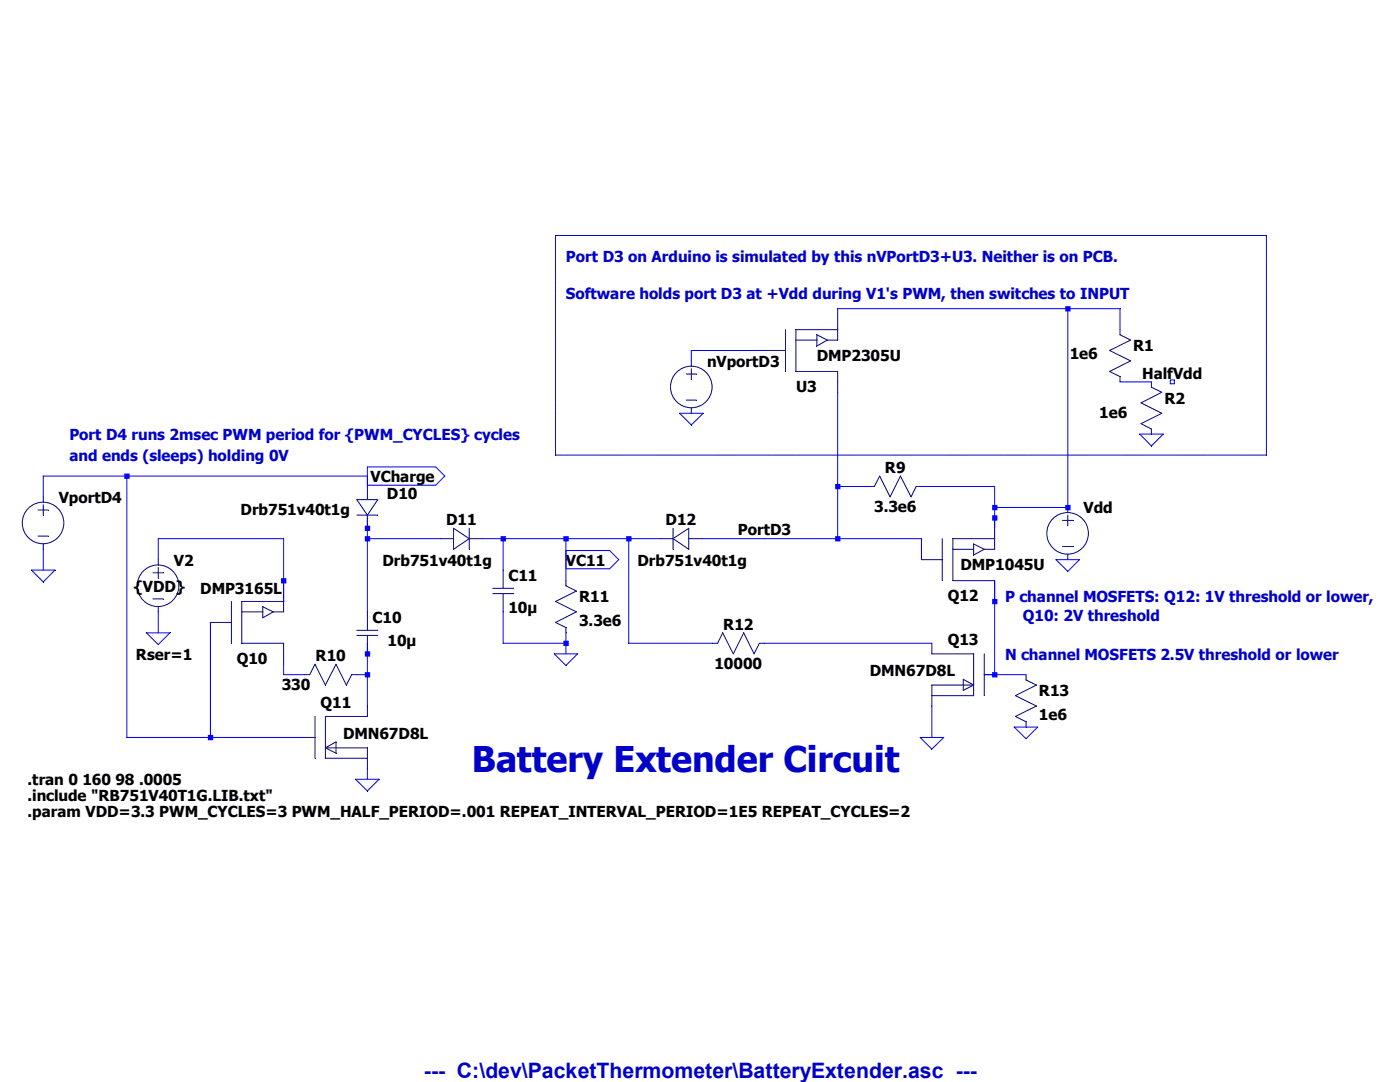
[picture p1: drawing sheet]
<svg xmlns="http://www.w3.org/2000/svg" width="279mm" height="216mm" viewBox="0 0 279 216" stroke-linecap="round" stroke-linejoin="round" font-family="sans-serif">
<path d="M71.2 102.8h4.2" fill="none" stroke="#00007f" stroke-width=".2"/>
<path d="M71.2 99.7h4.2" fill="none" stroke="#00007f" stroke-width=".2"/>
<path d="M75.4 99.7l-2.1 3.1" fill="none" stroke="#00007f" stroke-width=".2"/>
<path d="M71.2 99.7l2.1 3.1" fill="none" stroke="#00007f" stroke-width=".2"/>
<path d="M73.3 97.1v2.6" fill="none" stroke="#00007f" stroke-width=".2"/>
<path d="M73.3 102.8v2.6" fill="none" stroke="#00007f" stroke-width=".2"/>
<path d="M7.6 101.8h2.1" fill="none" stroke="#00007f" stroke-width=".2"/>
<path d="M7.6 107h2.1" fill="none" stroke="#00007f" stroke-width=".2"/>
<path d="M8.6 100.7v2.1" fill="none" stroke="#00007f" stroke-width=".2"/>
<path d="M8.6 108.5v1.1" fill="none" stroke="#00007f" stroke-width=".2"/>
<path d="M8.6 99.1v1.1" fill="none" stroke="#00007f" stroke-width=".2"/>
<g fill="none" stroke="#00007f" stroke-width=".2">
<path d="M30.5 114.3h2.1"/>
<circle cx="8.6" cy="104.4" r="4.1"/>
</g>
<path d="M30.5 119.5h2.1" fill="none" stroke="#00007f" stroke-width=".2"/>
<path d="M31.6 113.2v2.1" fill="none" stroke="#00007f" stroke-width=".2"/>
<path d="M31.6 121.1v1" fill="none" stroke="#00007f" stroke-width=".2"/>
<path d="M31.6 111.7v1" fill="none" stroke="#00007f" stroke-width=".2"/>
<g fill="none" stroke="#00007f" stroke-width=".2">
<path d="M112.9 125.2v1.1"/>
<circle cx="31.5" cy="116.9" r="4.1"/>
</g>
<path d="M110.9 124.2l2 1" fill="none" stroke="#00007f" stroke-width=".2"/>
<path d="M115 122.1l-4.1 2.1" fill="none" stroke="#00007f" stroke-width=".2"/>
<path d="M110.9 120l4.1 2.1" fill="none" stroke="#00007f" stroke-width=".2"/>
<path d="M115 117.9l-4.1 2.1" fill="none" stroke="#00007f" stroke-width=".2"/>
<path d="M112.9 115.9v1" fill="none" stroke="#00007f" stroke-width=".2"/>
<path d="M112.9 116.9l2.1 1" fill="none" stroke="#00007f" stroke-width=".2"/>
<path d="M134.3 105.4v4.2" fill="none" stroke="#00007f" stroke-width=".2"/>
<path d="M137.5 105.4v4.2" fill="none" stroke="#00007f" stroke-width=".2"/>
<path d="M134.3 107.5l3.2 2.1" fill="none" stroke="#00007f" stroke-width=".2"/>
<path d="M137.5 105.4l-3.2 2.1" fill="none" stroke="#00007f" stroke-width=".2"/>
<path d="M137.5 107.5h2.6" fill="none" stroke="#00007f" stroke-width=".2"/>
<path d="M131.7 107.5h2.6" fill="none" stroke="#00007f" stroke-width=".2"/>
<path d="M212 103.8h2.1" fill="none" stroke="#00007f" stroke-width=".2"/>
<path d="M212 109.1h2.1" fill="none" stroke="#00007f" stroke-width=".2"/>
<path d="M213.1 102.8v2.1" fill="none" stroke="#00007f" stroke-width=".2"/>
<path d="M213.1 110.6v1.1" fill="none" stroke="#00007f" stroke-width=".2"/>
<path d="M213.1 101.3v1" fill="none" stroke="#00007f" stroke-width=".2"/>
<g fill="none" stroke="#00007f" stroke-width=".2">
<path d="M204.8 144v1.1"/>
<circle cx="213.1" cy="106.4" r="4.1"/>
</g>
<path d="M202.6 143l2.2 1" fill="none" stroke="#00007f" stroke-width=".2"/>
<path d="M206.8 140.9l-4.2 2.1" fill="none" stroke="#00007f" stroke-width=".2"/>
<path d="M202.6 138.8l4.2 2.1" fill="none" stroke="#00007f" stroke-width=".2"/>
<path d="M206.8 136.7l-4.2 2.1" fill="none" stroke="#00007f" stroke-width=".2"/>
<path d="M204.8 134.6v1.1" fill="none" stroke="#00007f" stroke-width=".2"/>
<path d="M204.8 135.7l2 1" fill="none" stroke="#00007f" stroke-width=".2"/>
<path d="M70.2 134.6h1" fill="none" stroke="#00007f" stroke-width=".2"/>
<path d="M70.2 134.6l-1.1 2.1" fill="none" stroke="#00007f" stroke-width=".2"/>
<path d="M67.1 132.5l2 4.2" fill="none" stroke="#00007f" stroke-width=".2"/>
<path d="M67.1 132.5l-2.2 4.2" fill="none" stroke="#00007f" stroke-width=".2"/>
<path d="M62.9 132.5l2 4.2" fill="none" stroke="#00007f" stroke-width=".2"/>
<path d="M60.8 134.6h1" fill="none" stroke="#00007f" stroke-width=".2"/>
<path d="M62.9 132.5l-1.1 2.1" fill="none" stroke="#00007f" stroke-width=".2"/>
<path d="M100.4 118.4v3.7" fill="none" stroke="#00007f" stroke-width=".2"/>
<path d="M100.4 113.7v3.7" fill="none" stroke="#00007f" stroke-width=".2"/>
<path d="M98.3 117.4h4.2" fill="none" stroke="#00007f" stroke-width=".2"/>
<path d="M98.3 118.4h4.2" fill="none" stroke="#00007f" stroke-width=".2"/>
<path d="M93.6 105.4v4.2" fill="none" stroke="#00007f" stroke-width=".2"/>
<path d="M90.5 105.4v4.2" fill="none" stroke="#00007f" stroke-width=".2"/>
<path d="M93.6 107.5l-3.1 2.1" fill="none" stroke="#00007f" stroke-width=".2"/>
<path d="M90.5 105.4l3.1 2.1" fill="none" stroke="#00007f" stroke-width=".2"/>
<path d="M87.9 107.5h2.6" fill="none" stroke="#00007f" stroke-width=".2"/>
<path d="M93.6 107.5h2.7" fill="none" stroke="#00007f" stroke-width=".2"/>
<path d="M136.9 74.6h2.1" fill="none" stroke="#00007f" stroke-width=".2"/>
<path d="M136.9 79.8h2.1" fill="none" stroke="#00007f" stroke-width=".2"/>
<path d="M138 73.6v2.1" fill="none" stroke="#00007f" stroke-width=".2"/>
<path d="M138 81.4v1.1" fill="none" stroke="#00007f" stroke-width=".2"/>
<path d="M138 72v1.1" fill="none" stroke="#00007f" stroke-width=".2"/>
<g fill="none" stroke="#00007f" stroke-width=".2">
<path d="M142.2 128.4h1"/>
<circle cx="138" cy="77.2" r="4.1"/>
</g>
<path d="M144.2 126.3l-1 2.1" fill="none" stroke="#00007f" stroke-width=".2"/>
<path d="M144.2 126.3l2.1 4.2" fill="none" stroke="#00007f" stroke-width=".2"/>
<path d="M148.4 126.3l-2.1 4.2" fill="none" stroke="#00007f" stroke-width=".2"/>
<path d="M148.4 126.3l2.1 4.2" fill="none" stroke="#00007f" stroke-width=".2"/>
<path d="M151.6 128.4h1" fill="none" stroke="#00007f" stroke-width=".2"/>
<path d="M151.6 128.4l-1.1 2.1" fill="none" stroke="#00007f" stroke-width=".2"/>
<path d="M186 128.4v2.1" fill="none" stroke="#00007f" stroke-width=".2"/>
<path d="M186 130.5h8.3" fill="none" stroke="#00007f" stroke-width=".2"/>
<path d="M194.3 130.5v8.3" fill="none" stroke="#00007f" stroke-width=".2"/>
<path d="M186 138.8h8.3" fill="none" stroke="#00007f" stroke-width=".2"/>
<path d="M186 138.8v2.1" fill="none" stroke="#00007f" stroke-width=".2"/>
<path d="M186 136.7v2.1" fill="none" stroke="#00007f" stroke-width=".2"/>
<path d="M186 136.7h8.3" fill="none" stroke="#00007f" stroke-width=".2"/>
<path d="M194.3 136.7l-2.1 1.1" fill="none" stroke="#00007f" stroke-width=".2"/>
<path d="M192.2 135.6v2.2" fill="none" stroke="#00007f" stroke-width=".2"/>
<path d="M192.2 135.6l2.1 1.1" fill="none" stroke="#00007f" stroke-width=".2"/>
<path d="M196.4 130.5v8.3" fill="none" stroke="#00007f" stroke-width=".2"/>
<path d="M196.4 134.6h2.1" fill="none" stroke="#00007f" stroke-width=".2"/>
<path d="M73.3 140.9v2.1" fill="none" stroke="#00007f" stroke-width=".2"/>
<path d="M64.9 143h8.4" fill="none" stroke="#00007f" stroke-width=".2"/>
<path d="M64.9 143v8.3" fill="none" stroke="#00007f" stroke-width=".2"/>
<path d="M64.9 151.3h8.4" fill="none" stroke="#00007f" stroke-width=".2"/>
<path d="M73.3 151.3v2.1" fill="none" stroke="#00007f" stroke-width=".2"/>
<path d="M73.3 149.2v2.1" fill="none" stroke="#00007f" stroke-width=".2"/>
<path d="M64.9 149.2h8.4" fill="none" stroke="#00007f" stroke-width=".2"/>
<path d="M64.9 149.2l2.2 1.1" fill="none" stroke="#00007f" stroke-width=".2"/>
<path d="M67.1 148v2.3" fill="none" stroke="#00007f" stroke-width=".2"/>
<path d="M67.1 148l-2.2 1.2" fill="none" stroke="#00007f" stroke-width=".2"/>
<path d="M62.9 143v8.3" fill="none" stroke="#00007f" stroke-width=".2"/>
<path d="M60.8 147.2h2.1" fill="none" stroke="#00007f" stroke-width=".2"/>
<path d="M159 74.1h8.2" fill="none" stroke="#00007f" stroke-width=".2"/>
<path d="M167.2 74.1v2.1" fill="none" stroke="#00007f" stroke-width=".2"/>
<path d="M158.8 65.8v8.3" fill="none" stroke="#00007f" stroke-width=".2"/>
<path d="M158.8 65.8h8.4" fill="none" stroke="#00007f" stroke-width=".2"/>
<path d="M167.2 61.6v4.2" fill="none" stroke="#00007f" stroke-width=".2"/>
<path d="M167.2 76.2v2.1" fill="none" stroke="#00007f" stroke-width=".2"/>
<path d="M167.2 65.7v2.2" fill="none" stroke="#00007f" stroke-width=".2"/>
<path d="M163 66.8l2.1 1.1" fill="none" stroke="#00007f" stroke-width=".2"/>
<path d="M163 66.8v2.2" fill="none" stroke="#00007f" stroke-width=".2"/>
<path d="M165.1 67.9l-2.1 1.1" fill="none" stroke="#00007f" stroke-width=".2"/>
<path d="M165.1 67.9h2.1" fill="none" stroke="#00007f" stroke-width=".2"/>
<path d="M158.8 67.9h4.2" fill="none" stroke="#00007f" stroke-width=".2"/>
<path d="M156.8 65.8v8.3" fill="none" stroke="#00007f" stroke-width=".2"/>
<path d="M152.6 69.9h4.2" fill="none" stroke="#00007f" stroke-width=".2"/>
<path d="M190.3 115.9h8.2" fill="none" stroke="#00007f" stroke-width=".2"/>
<path d="M198.5 115.9v2" fill="none" stroke="#00007f" stroke-width=".2"/>
<path d="M190.2 107.5v8.4" fill="none" stroke="#00007f" stroke-width=".2"/>
<path d="M190.2 107.5h8.3" fill="none" stroke="#00007f" stroke-width=".2"/>
<path d="M198.5 103.3v4.2" fill="none" stroke="#00007f" stroke-width=".2"/>
<path d="M198.5 117.9v2.1" fill="none" stroke="#00007f" stroke-width=".2"/>
<path d="M198.5 107.4v2.2" fill="none" stroke="#00007f" stroke-width=".2"/>
<path d="M194.3 108.5l2.1 1.1" fill="none" stroke="#00007f" stroke-width=".2"/>
<path d="M194.3 108.5v2.2" fill="none" stroke="#00007f" stroke-width=".2"/>
<path d="M196.4 109.6l-2.1 1.1" fill="none" stroke="#00007f" stroke-width=".2"/>
<path d="M196.4 109.6h2.1" fill="none" stroke="#00007f" stroke-width=".2"/>
<path d="M190.2 109.6h4.1" fill="none" stroke="#00007f" stroke-width=".2"/>
<path d="M188 107.5v8.4" fill="none" stroke="#00007f" stroke-width=".2"/>
<path d="M183.9 111.7h4.1" fill="none" stroke="#00007f" stroke-width=".2"/>
<path d="M73.3 126.8v3.7" fill="none" stroke="#00007f" stroke-width=".2"/>
<path d="M73.3 122.1v3.7" fill="none" stroke="#00007f" stroke-width=".2"/>
<path d="M71.2 125.8h4.2" fill="none" stroke="#00007f" stroke-width=".2"/>
<path d="M71.2 126.8h4.2" fill="none" stroke="#00007f" stroke-width=".2"/>
<path d="M48.4 128.4h8.2" fill="none" stroke="#00007f" stroke-width=".2"/>
<path d="M56.6 128.4v2.1" fill="none" stroke="#00007f" stroke-width=".2"/>
<path d="M48.3 120v8.4" fill="none" stroke="#00007f" stroke-width=".2"/>
<path d="M48.3 120h8.3" fill="none" stroke="#00007f" stroke-width=".2"/>
<path d="M56.6 115.9v4.1" fill="none" stroke="#00007f" stroke-width=".2"/>
<path d="M56.6 130.5v2" fill="none" stroke="#00007f" stroke-width=".2"/>
<path d="M56.6 119.9v2.2" fill="none" stroke="#00007f" stroke-width=".2"/>
<path d="M52.5 121.1l2 1" fill="none" stroke="#00007f" stroke-width=".2"/>
<path d="M52.5 121.1v2.2" fill="none" stroke="#00007f" stroke-width=".2"/>
<path d="M54.5 122.1l-2 1.2" fill="none" stroke="#00007f" stroke-width=".2"/>
<path d="M54.5 122.1h2.1" fill="none" stroke="#00007f" stroke-width=".2"/>
<path d="M48.3 122.1h4.2" fill="none" stroke="#00007f" stroke-width=".2"/>
<path d="M46.2 120v8.4" fill="none" stroke="#00007f" stroke-width=".2"/>
<path d="M42 124.2h4.2" fill="none" stroke="#00007f" stroke-width=".2"/>
<path d="M223.5 75.1v1.1" fill="none" stroke="#00007f" stroke-width=".2"/>
<path d="M221.4 74.1l2.1 1" fill="none" stroke="#00007f" stroke-width=".2"/>
<path d="M225.6 72l-4.2 2.1" fill="none" stroke="#00007f" stroke-width=".2"/>
<path d="M221.4 69.9l4.2 2.1" fill="none" stroke="#00007f" stroke-width=".2"/>
<path d="M225.6 67.9l-4.2 2" fill="none" stroke="#00007f" stroke-width=".2"/>
<path d="M223.5 65.8v1" fill="none" stroke="#00007f" stroke-width=".2"/>
<path d="M223.5 66.8l2.1 1.1" fill="none" stroke="#00007f" stroke-width=".2"/>
<path d="M229.8 85.6v1" fill="none" stroke="#00007f" stroke-width=".2"/>
<path d="M227.7 84.5l2.1 1.1" fill="none" stroke="#00007f" stroke-width=".2"/>
<path d="M231.9 82.5l-4.2 2" fill="none" stroke="#00007f" stroke-width=".2"/>
<path d="M227.7 80.4l4.2 2.1" fill="none" stroke="#00007f" stroke-width=".2"/>
<path d="M231.9 78.3l-4.2 2.1" fill="none" stroke="#00007f" stroke-width=".2"/>
<path d="M229.8 76.2v1.1" fill="none" stroke="#00007f" stroke-width=".2"/>
<path d="M229.8 77.3l2.1 1" fill="none" stroke="#00007f" stroke-width=".2"/>
<path d="M173.4 97.1h1.1" fill="none" stroke="#00007f" stroke-width=".2"/>
<path d="M175.6 95l-1.1 2.1" fill="none" stroke="#00007f" stroke-width=".2"/>
<path d="M175.6 95l2 4.1" fill="none" stroke="#00007f" stroke-width=".2"/>
<path d="M179.7 95l-2.1 4.1" fill="none" stroke="#00007f" stroke-width=".2"/>
<path d="M179.7 95l2.1 4.1" fill="none" stroke="#00007f" stroke-width=".2"/>
<path d="M182.8 97.1h1.1" fill="none" stroke="#00007f" stroke-width=".2"/>
<path d="M182.8 97.1l-1 2" fill="none" stroke="#00007f" stroke-width=".2"/>
<path d="M233.6 75.8h.8M73.3 93.2h13.7l1.8 1.8-1.8 1.8h-13.7zM135.6 82.5h4.7l-2.3 2.3zM227.5 86.6h4.7l-2.4 2.4zM6.3 113.7h4.7l-2.4 2.4zM112.9 109.9h8.8l1.8 1.8-1.8 1.8h-8.8zM210.7 111.7h4.7l-2.3 2.3zM29.2 126.3h4.7l-2.3 2.3zM110.6 130.5h4.7l-2.4 2.3zM71 155.5h4.6l-2.3 2.3zM183.6 147.2h4.7l-2.3 2.3zM202.4 145.1h4.7l-2.3 2.3z" fill="none" stroke="#00f" stroke-width=".2"/>
<path d="M234.4 75.8v.8" fill="none" stroke="#00f" stroke-width=".2"/>
<path d="M233.6 76.6h.8" fill="none" stroke="#00f" stroke-width=".2"/>
<path d="M233.6 75.8v.8" fill="none" stroke="#00f" stroke-width=".2"/>
<path d="M167.2 61.6h45.9" fill="none" stroke="#00f" stroke-width=".2"/>
<path d="M213.1 61.6h10.4" fill="none" stroke="#00f" stroke-width=".2"/>
<path d="M223.5 61.6v4.2" fill="none" stroke="#00f" stroke-width=".2"/>
<path d="M138 69.9h14.6" fill="none" stroke="#00f" stroke-width=".2"/>
<path d="M138 69.9v2.1" fill="none" stroke="#00f" stroke-width=".2"/>
<path d="M223.5 76.2h6.3" fill="none" stroke="#00f" stroke-width=".2"/>
<path d="M8.6 95h16.7" fill="none" stroke="#00f" stroke-width=".2"/>
<path d="M25.3 95h48" fill="none" stroke="#00f" stroke-width=".2"/>
<path d="M73.3 95v2.1" fill="none" stroke="#00f" stroke-width=".2"/>
<path d="M167.2 78.3v18.8" fill="none" stroke="#00f" stroke-width=".2"/>
<path d="M167.2 97.1h6.2" fill="none" stroke="#00f" stroke-width=".2"/>
<path d="M183.9 97.1h14.6" fill="none" stroke="#00f" stroke-width=".2"/>
<path d="M8.6 95v4.1" fill="none" stroke="#00f" stroke-width=".2"/>
<path d="M198.5 97.1v4.2" fill="none" stroke="#00f" stroke-width=".2"/>
<path d="M213.1 61.6v39.7" fill="none" stroke="#00f" stroke-width=".2"/>
<path d="M198.5 101.3h14.6" fill="none" stroke="#00f" stroke-width=".2"/>
<path d="M198.5 101.3v2" fill="none" stroke="#00f" stroke-width=".2"/>
<path d="M73.3 103.3v2.1" fill="none" stroke="#00f" stroke-width=".2"/>
<path d="M198.5 103.3v2.1" fill="none" stroke="#00f" stroke-width=".2"/>
<path d="M31.6 107.5h25" fill="none" stroke="#00f" stroke-width=".2"/>
<path d="M73.3 105.4v2.1" fill="none" stroke="#00f" stroke-width=".2"/>
<path d="M73.3 107.5h14.6" fill="none" stroke="#00f" stroke-width=".2"/>
<path d="M96.3 107.5h4.1" fill="none" stroke="#00f" stroke-width=".2"/>
<path d="M100.4 107.5h12.5" fill="none" stroke="#00f" stroke-width=".2"/>
<path d="M112.9 107.5h12.6" fill="none" stroke="#00f" stroke-width=".2"/>
<path d="M125.5 107.5h6.2" fill="none" stroke="#00f" stroke-width=".2"/>
<path d="M140.1 107.5h12.5" fill="none" stroke="#00f" stroke-width=".2"/>
<path d="M167.2 97.1v10.4" fill="none" stroke="#00f" stroke-width=".2"/>
<path d="M152.6 107.5h14.6" fill="none" stroke="#00f" stroke-width=".2"/>
<path d="M167.2 107.5h16.7" fill="none" stroke="#00f" stroke-width=".2"/>
<path d="M31.6 107.5v4.2" fill="none" stroke="#00f" stroke-width=".2"/>
<path d="M112.9 107.5v4.2" fill="none" stroke="#00f" stroke-width=".2"/>
<path d="M183.9 107.5v4.2" fill="none" stroke="#00f" stroke-width=".2"/>
<path d="M8.6 109.6v4.1" fill="none" stroke="#00f" stroke-width=".2"/>
<path d="M100.4 107.5v6.2" fill="none" stroke="#00f" stroke-width=".2"/>
<path d="M56.6 107.5v8.4" fill="none" stroke="#00f" stroke-width=".2"/>
<path d="M112.9 111.7v4.2" fill="none" stroke="#00f" stroke-width=".2"/>
<path d="M56.6 115.9v4.1" fill="none" stroke="#00f" stroke-width=".2"/>
<path d="M198.5 115.9v4.1" fill="none" stroke="#00f" stroke-width=".2"/>
<path d="M73.3 107.5v14.6" fill="none" stroke="#00f" stroke-width=".2"/>
<path d="M31.6 122.1v4.2" fill="none" stroke="#00f" stroke-width=".2"/>
<path d="M100.4 122.1v6.3" fill="none" stroke="#00f" stroke-width=".2"/>
<path d="M112.9 126.3v2.1" fill="none" stroke="#00f" stroke-width=".2"/>
<path d="M100.4 128.4h12.5" fill="none" stroke="#00f" stroke-width=".2"/>
<path d="M125.5 107.5v20.9" fill="none" stroke="#00f" stroke-width=".2"/>
<path d="M125.5 128.4h16.7" fill="none" stroke="#00f" stroke-width=".2"/>
<path d="M152.6 128.4h33.4" fill="none" stroke="#00f" stroke-width=".2"/>
<path d="M73.3 128.4v2.1" fill="none" stroke="#00f" stroke-width=".2"/>
<path d="M112.9 128.4v2.1" fill="none" stroke="#00f" stroke-width=".2"/>
<path d="M56.6 132.5v2.1" fill="none" stroke="#00f" stroke-width=".2"/>
<path d="M56.6 134.6h4.2" fill="none" stroke="#00f" stroke-width=".2"/>
<path d="M73.3 130.5v4.1" fill="none" stroke="#00f" stroke-width=".2"/>
<path d="M71.2 134.6h2.1" fill="none" stroke="#00f" stroke-width=".2"/>
<path d="M198.5 120v14.6" fill="none" stroke="#00f" stroke-width=".2"/>
<path d="M196.4 134.6h2.1" fill="none" stroke="#00f" stroke-width=".2"/>
<path d="M198.5 134.6h6.3" fill="none" stroke="#00f" stroke-width=".2"/>
<path d="M73.3 134.6v6.3" fill="none" stroke="#00f" stroke-width=".2"/>
<path d="M25.3 95v52.2" fill="none" stroke="#00f" stroke-width=".2"/>
<path d="M42 124.2v23" fill="none" stroke="#00f" stroke-width=".2"/>
<path d="M25.3 147.2h16.7" fill="none" stroke="#00f" stroke-width=".2"/>
<path d="M42 147.2h18.8" fill="none" stroke="#00f" stroke-width=".2"/>
<path d="M186 140.9v6.3" fill="none" stroke="#00f" stroke-width=".2"/>
<path d="M73.3 153.4v2.1" fill="none" stroke="#00f" stroke-width=".2"/>
<path d="M24.8 94.5h1.1v1h-1.1zM41.5 146.6h1v1.1h-1zM56.1 115.4h1v1h-1zM72.8 104.9h1.1v1.1h-1.1zM72.8 107h1.1v1h-1.1zM72.8 130h1.1v1h-1.1zM72.8 134.1h1.1v1.1h-1.1zM99.9 107h1.1v1h-1.1zM112.4 107h1.1v1h-1.1zM112.4 127.8h1.1v1.1h-1.1zM125 107h1v1h-1zM166.7 96.6h1v1h-1zM166.7 107h1v1h-1zM198 100.8h1.1v1h-1.1zM198 102.8h1.1v1.1h-1.1zM198 119.5h1.1v1.1h-1.1zM198 134.1h1.1v1.1h-1.1zM212.6 61.1h1.1v1h-1.1zM212.6 100.8h1.1v1h-1.1z" fill-rule="evenodd" fill="#00f"/>
<path d="M110.9 90.8h141.8" fill="none" stroke="#0000c8" stroke-width=".2"/>
<path d="M110.9 47v43.8" fill="none" stroke="#0000c8" stroke-width=".2"/>
<path d="M110.9 47h141.8" fill="none" stroke="#0000c8" stroke-width=".2"/>
<path d="M252.7 47v43.8" fill="none" stroke="#0000c8" stroke-width=".2"/>
<text font-size="7.1" fill="#0000c8" x="94.1" y="154.1">Battery Extender Circuit</text>
<text font-size="4.2" fill="#0000c8" x="84.6" y="215.2">--- C:\dev\PacketThermometer\BatteryExtender.asc ---</text>
<g font-size="3" fill="#0000c8">
<text x="112.9" y="52.4">Port D3 on Arduino is simulated by this nVPortD3+U3. Neither is on PCB.</text>
<text x="112.9" y="59.6">Software holds port D3 at +Vdd during V1's PWM, then switches to INPUT</text>
<text x="13.8" y="87.8">Port D4 runs 2msec PWM period for {PWM_CYCLES} cycles</text>
<text x="13.8" y="92">and ends (sleeps) holding 0V</text>
<text x="200.6" y="120.1">P channel MOSFETS: Q12: 1V threshold or lower,</text>
<text x="204.1" y="123.8">Q10: 2V threshold</text>
<text x="200.6" y="131.7">N channel MOSFETS 2.5V threshold or lower</text>
</g>
<g font-size="3">
<text x="213.5" y="71.6">1e6</text>
<text x="226.1" y="70.1">R1</text>
<text x="141.1" y="73.2">nVportD3</text>
<text x="163" y="72.1">DMP2305U</text>
<text x="228" y="75.6">HalfVdd</text>
<text x="158.9" y="78.1">U3</text>
<text x="219.4" y="83.4">1e6</text>
<text x="232.4" y="80.5">R2</text>
<text x="176.6" y="94.4">R9</text>
<text x="11.7" y="100.3">VportD4</text>
<text x="74" y="96.2">VCharge</text>
<text x="77.2" y="99.6">D10</text>
<text x="48" y="102.8">Drb751v40t1g</text>
<text x="89" y="104.8">D11</text>
<text x="132.8" y="104.8">D12</text>
<text x="147.2" y="106.8">PortD3</text>
<text x="174.5" y="102.2">3.3e6</text>
<text x="216.2" y="102.4">Vdd</text>
<text x="34.7" y="112.9">V2</text>
<text x="76.3" y="112.9">Drb751v40t1g</text>
<text x="112.9" y="112.9">VC11</text>
<text x="127.2" y="113">Drb751v40t1g</text>
<text x="191.7" y="113.7">DMP1045U</text>
<text x="26.6" y="118.1">{VDD}</text>
<text x="40" y="118.5">DMP3165L</text>
<text x="101.5" y="116">C11</text>
<text x="189.1" y="119.9">Q12</text>
<text x="74.3" y="124.3">C10</text>
<text x="101.5" y="122.3">10µ</text>
<text x="115.6" y="120.1">R11</text>
<text x="115.6" y="124.8">3.3e6</text>
<text x="144.4" y="125.6">R12</text>
<text x="27.1" y="131.8">Rser=1</text>
<text x="63" y="131.9">R10</text>
<text x="77.3" y="128.9">10µ</text>
<text x="189.1" y="128.8">Q13</text>
<text x="47.2" y="132.4">Q10</text>
<text x="56.2" y="137.8">330</text>
<text x="142.6" y="133.5">10000</text>
<text x="173.6" y="134.9">DMN67D8L</text>
<text x="64" y="141.3">Q11</text>
<text x="207.3" y="138.9">R13</text>
<text x="207.3" y="143.6">1e6</text>
<text x="68.5" y="147.5">DMN67D8L</text>
<text x="5.5" y="156.7">.tran 0 160 98 .0005</text>
<text x="5.5" y="159.8">.include &quot;RB751V40T1G.LIB.txt&quot;</text>
<text x="5.5" y="162.9">.param VDD=3.3 PWM_CYCLES=3 PWM_HALF_PERIOD=.001 REPEAT_INTERVAL_PERIOD=1E5 REPEAT_CYCLES=2</text>
</g>
</svg>
